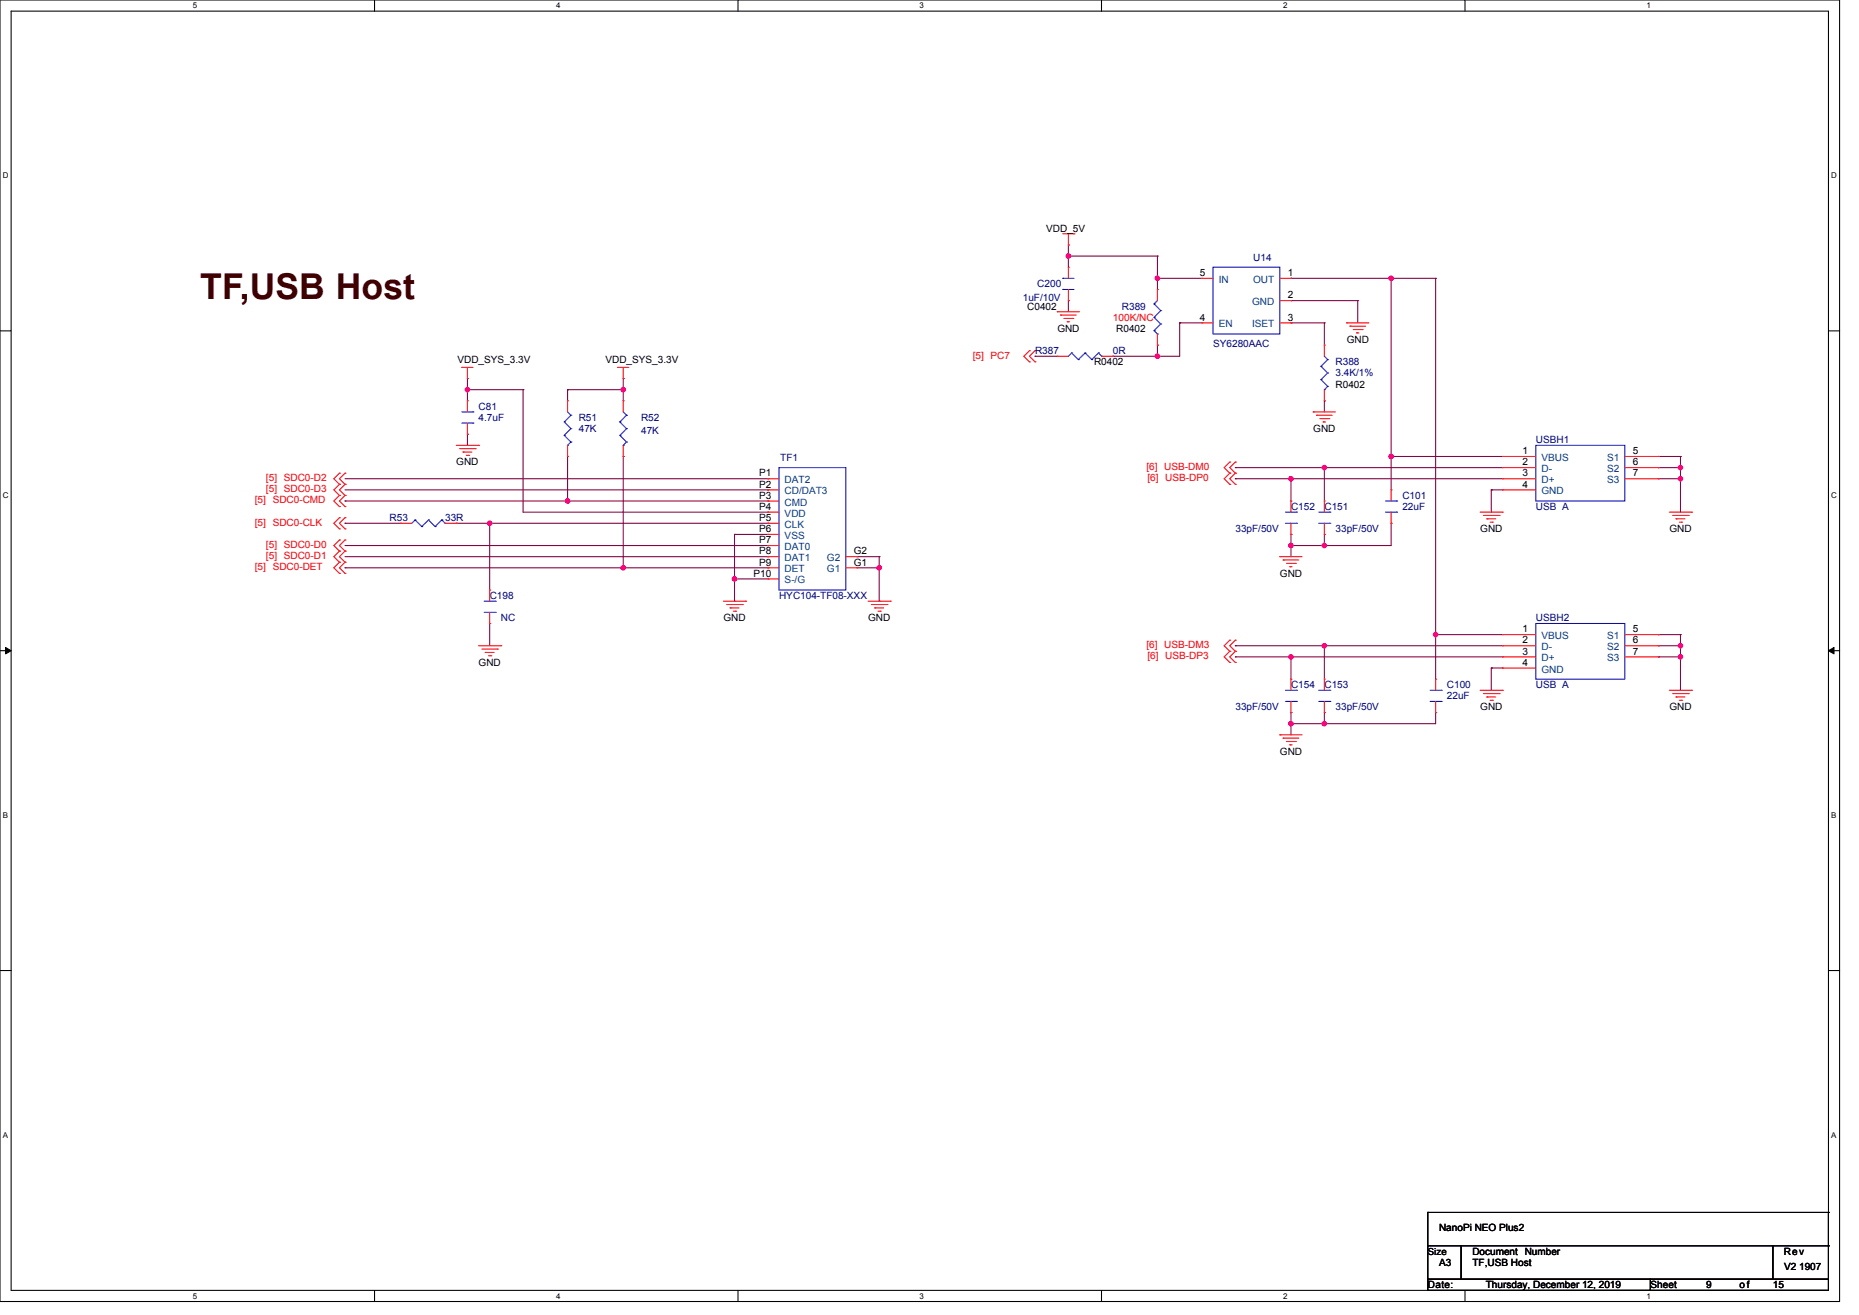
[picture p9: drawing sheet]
<svg xmlns="http://www.w3.org/2000/svg" width="297mm" height="210mm" viewBox="0 0 297 210" stroke-linecap="round" stroke-linejoin="round" font-family="sans-serif">
<path d="M0 0h293.9v207.8h-293.9zM1.8 1.8h290.3v204.3h-290.3z" fill="none" stroke="#000" stroke-width=".17"/>
<g fill="#fff">
<path d="M30.8 .2h.7v1.4h-.7z"/>
<path d="M30.8 206.2h.7v1.5h-.7z"/>
</g>
<path d="M59.8 0v1.8M59.8 206.1v1.7" fill="none" stroke="#000" stroke-width=".17"/>
<g fill="#fff">
<path d="M88.9 .2h.7v1.4h-.7z"/>
<path d="M88.9 206.2h.7v1.5h-.7z"/>
</g>
<path d="M117.9 0v1.8M117.9 206.1v1.7" fill="none" stroke="#000" stroke-width=".17"/>
<g fill="#fff">
<path d="M146.9 .2h.7v1.4h-.7z"/>
<path d="M146.9 206.2h.7v1.5h-.7z"/>
</g>
<path d="M176 0v1.8M176 206.1v1.7" fill="none" stroke="#000" stroke-width=".17"/>
<g fill="#fff">
<path d="M205 .2h.7v1.4h-.7z"/>
<path d="M205 206.2h.7v1.5h-.7z"/>
</g>
<path d="M234.1 0v1.8M234.1 206.1v1.7" fill="none" stroke="#000" stroke-width=".17"/>
<g fill="#fff">
<path d="M263.1 .2h.7v1.4h-.7z"/>
<path d="M263.1 206.2h.7v1.5h-.7z"/>
<path d="M.4 27.3h1v1.4h-1z"/>
<path d="M292.6 27.3h.9v1.4h-.9z"/>
<path d="M.4 78.4h1v1.4h-1z"/>
<path d="M292.6 78.4h.9v1.4h-.9z"/>
</g>
<path d="M0 52.8h1.8M292.1 52.8h1.8" fill="none" stroke="#000" stroke-width=".17"/>
<g fill="#fff">
<path d="M.4 129.4h.9v1.5h-.9z"/>
<path d="M292.6 129.4h.8v1.5h-.8z"/>
</g>
<path d="M0 103.9h1.8M292.1 103.9h1.8" fill="none" stroke="#000" stroke-width=".17"/>
<path d="M.9 103.4l.9 .5-.9 .5zM292.1 103.9l.9-.5v1z" fill="#000" stroke="#000" stroke-width=".16"/>
<g fill="#fff">
<path d="M.4 180.5h.9v1.4h-.9z"/>
<path d="M292.6 180.5h.8v1.4h-.8z"/>
</g>
<g fill="none" stroke="#000" stroke-width=".17">
<path d="M0 155h1.8M292.1 155h1.8M228.1 199h5.3v5.3h-5.3zM228.1 193.6h.1M228.1 193.6v5.4M228.1 193.6h64M233.4 199h49.8v5.3h-49.8zM283.2 199h8.9v5.3h-8.9zM292.1 193.6h.1M292.1 199h.1M292.1 193.6v5.4M228.1 204.3h35.6v1.8h-35.6z"/>
<path d="M263.7 204.3h28.4v1.8h-28.4z"/>
</g>
<g fill="none" stroke="#800040" stroke-width=".17">
<path d="M170.7 39.1h.1M170.7 39.1v3.6M165.4 56.9h.1M165.4 56.9h3.5M170.7 40.9h.1M170.7 48h.1M170.7 48v1.8M170.7 40.9h14.2M177.8 56.9h.1M184.9 40.9h.1M184.9 44.4h.1M184.9 55.1h.1"/>
<path d="M184.9 56.9h.1M184.9 44.4h7.1M184.9 40.9v5.3M184.9 55.1v1.8M188.5 51.6h.1M188.5 51.6h3.5M188.5 51.6v5.3h-10.7M206.2 48h.1M206.2 51.6h.1M206.2 44.4h.1M206.2 48h10.7M206.2 51.6h5.4"/>
<path d="M206.2 44.4h23.2M211.6 51.6h.1M211.6 51.6v3.5M216.9 48h.1M216.9 48v3.6M222.2 44.4h.1M222.2 44.4v33.8M229.4 44.4h.1M229.4 44.4v64.1M55.1 76.5h67.6M55.1 78.2h67.6M74.7 69.3h.1"/>
<path d="M74.7 62.2h.1M74.7 60.5h.1M74.7 60.5v3.5M74.7 69.3v1.8M74.7 62.2h8.9M83.6 62.2h.1M83.6 62.2v19.6h39.1M90.7 72.9h.1M90.7 62.2h.1M90.7 62.2v1.8M90.7 72.9v7.1M90.7 62.2h8.9"/>
<path d="M99.6 72.9h.1M99.6 62.2h.1M99.6 60.5h.1M99.6 60.5v3.5M99.6 72.9v17.8M122.7 76.5h.1M122.7 78.2h.1M197.4 76.5h.1M197.4 74.7h.1M197.4 76.5h42.6M197.4 74.7h42.6M206.2 76.5h.1"/>
<path d="M206.2 76.5v3.5M211.6 74.7h.1M211.6 64h.1M211.6 64v1.8M211.6 74.7v5.3M222.2 72.9h.1M222.2 72.9h17.8M238.3 78.2h.1M238.3 78.2h1.7M238.3 78.2v3.6M264.9 72.9h.1M264.9 74.7h.1"/>
<path d="M264.9 76.5h.1M264.9 76.5h3.6M264.9 74.7h3.6M264.9 72.9h3.6M268.5 72.9h.1M268.5 74.7h.1M268.5 76.5h.1M268.5 72.9v8.9M55.1 80h.1M55.1 83.6h.1M55.1 90.7h.1M55.1 90.7h67.6"/>
<path d="M55.1 87.1h67.6M55.1 88.9h67.6M55.1 80h67.6M55.1 83.6h8.9M72.9 83.6h.1M72.9 83.6h49.8M78.2 83.6h.1M78.2 99.6h.1M78.2 83.6v10.6M78.2 99.6v3.5M117.3 85.3h.1M117.3 92.5h.1"/>
<path d="M117.3 96h.1M117.3 85.3h5.4M117.3 85.3v10.7M117.3 92.5h5.4M122.7 90.7h.1M122.7 87.1h.1M122.7 88.9h.1M122.7 80h.1M122.7 81.8h.1M122.7 83.6h.1M136.9 90.7h3.6M136.9 88.9h3.6"/>
<path d="M140.5 88.9h.1M140.5 90.7h.1M140.5 96h.1M140.5 88.9v7.1M206.2 87.1h.1M206.2 85.3h.1M206.2 85.3v3.6M211.6 85.3h.1M211.6 87.1h.1M211.6 85.3v1.8M222.2 83.6h.1M222.2 83.6v3.5h-16"/>
<path d="M197.4 104.9h.1M197.4 103.1h.1M197.4 104.9h42.6M197.4 103.1h42.6M206.2 104.9h.1M206.2 115.6h.1M206.2 113.8h.1M206.2 104.9v3.6M206.2 113.8v3.5M211.6 103.1h.1M211.6 113.8h.1M211.6 115.6h.1"/>
<path d="M211.6 103.1v5.4M211.6 113.8v1.8M229.4 101.3h.1M229.4 113.8h.1M229.4 113.8v1.8h-23.2M229.4 101.3h10.6M238.3 106.7h.1M238.3 106.7v3.5M238.3 106.7h1.7M264.9 101.3h.1M264.9 103.1h.1M264.9 104.9h.1"/>
<path d="M264.9 104.9h3.6M264.9 103.1h3.6M264.9 101.3h3.6M268.5 101.3h.1M268.5 103.1h.1M268.5 104.9h.1M268.5 101.3v8.9"/>
</g>
<g fill="#f0f" stroke="#f0f" stroke-width=".17">
<circle cx="90.7" cy="80" r=".35"/>
<circle cx="78.2" cy="83.6" r=".35"/>
<circle cx="74.7" cy="62.2" r=".35"/>
<circle cx="99.6" cy="90.7" r=".35"/>
<circle cx="99.6" cy="62.2" r=".35"/>
<circle cx="206.2" cy="87.1" r=".35"/>
<circle cx="211.6" cy="74.7" r=".35"/>
<circle cx="206.2" cy="76.4" r=".35"/>
<circle cx="268.5" cy="74.7" r=".35"/>
<circle cx="268.5" cy="76.4" r=".35"/>
<circle cx="206.2" cy="104.9" r=".35"/>
<circle cx="211.6" cy="103.1" r=".35"/>
<circle cx="229.4" cy="101.3" r=".35"/>
<circle cx="268.5" cy="103.1" r=".35"/>
<circle cx="268.5" cy="104.9" r=".35"/>
<circle cx="211.6" cy="87.1" r=".35"/>
<circle cx="206.2" cy="115.6" r=".35"/>
<circle cx="211.6" cy="115.6" r=".35"/>
<circle cx="222.2" cy="72.9" r=".35"/>
<circle cx="222.2" cy="44.4" r=".35"/>
<circle cx="170.7" cy="40.9" r=".35"/>
<circle cx="184.9" cy="44.4" r=".35"/>
<circle cx="184.9" cy="56.9" r=".35"/>
<circle cx="140.5" cy="90.7" r=".35"/>
<circle cx="117.3" cy="92.5" r=".35"/>
</g>
<g fill="none" stroke="#f00" stroke-width=".17">
<path d="M169.8 37.3h1.8M170.7 39.1h.1M170.7 37.3v1.8M171.6 37.3h.1M73.8 58.7h.1M73.8 58.7h1.8M74.7 58.7v1.8M98.7 58.7h.1M98.7 58.7h1.8M99.6 58.7v1.8M164.5 57.8h.1M164.5 56h.1"/>
<path d="M164.5 56l-.9 .9 .9 .9M165.4 57.8h.1M165.4 56h.1M165.4 56l-.9 .9 .9 .9M168.9 49.8h.1M168.9 56.9h.1M168.9 49.8h3.6M168.9 56.9h1.8M169.4 50.3h.1M169.4 50.3h2.5M170 50.9h1.4M170.5 51.4h.1"/>
<path d="M170.5 51.4h.4M170.7 48h.1M170.7 42.7h.1M170.7 42.7v1.7M170.7 46.2v1.8M171.4 50.9h.1M176 56.9h1.8M177.8 56.9h.1M184.9 46.2h.1M184.9 55.1h.1M184.9 46.2v1.8M184.9 53.3v1.8"/>
<path d="M192 51.6h.1M192 44.4h.1M192 51.6h1.8M192 44.4h1.8M204.5 51.6h1.7M204.5 44.4h1.7M204.5 48h1.7M206.2 44.4h.1M206.2 48h.1M206.2 51.6h.1M211.6 55.1h.1M211.6 55.1v1.8"/>
<path d="M215.1 51.6h.1M215.1 51.6h3.6M215.7 52.1h.1M215.7 52.1h2.5M216.2 52.6h1.4M216.7 53.2h.1M216.7 53.2h.4M217.6 52.6h.1M54.2 79.1h.1M54.2 77.3h.1M54.2 75.6h.1M54.2 77.3l-.9 .9 .9 .9"/>
<path d="M54.2 79.1l-.9 .9 .9 .9M54.2 75.6l-.9 .9 .9 .8M55.1 79.1h.1M55.1 77.3h.1M55.1 75.6h.1M55.1 77.3l-.9 .9 .9 .9M55.1 79.1l-.9 .9 .9 .9M55.1 75.6l-.9 .9 .9 .8M72.9 71.1h3.6M73.4 71.6h2.5M74 72.2h.1M74 72.2h1.4"/>
<path d="M74.5 72.7h.4M74.7 60.5h.1M74.7 69.3h.1M74.7 64h.1M74.7 64v1.8M74.7 67.6v1.7M74.9 72.7h.1M75.9 71.6h.1M76.5 71.1h.1M90.7 64h.1M90.7 72.9h.1M90.7 64v1.8"/>
<path d="M90.7 71.1v1.8M99.6 60.5h.1M99.6 64h.1M99.6 72.9h.1M99.6 64v1.8M99.6 71.1v1.8M122.7 76.5h.1M122.7 78.2h.1M122.7 76.5h1.8M122.7 78.2h1.8M196.5 77.3h.1M196.5 75.6h.1"/>
<path d="M196.5 73.8h.1M196.5 75.6l-.9 .9 .9 .8M196.5 73.8l-.9 .9 .9 .9M197.4 77.3h.1M197.4 75.6h.1M197.4 73.8h.1M197.4 75.6l-.9 .9 .9 .8M197.4 73.8l-.9 .9 .9 .9M209.8 65.8h.1M209.8 65.8h3.6M210.3 66.3h.1M210.3 66.3h2.5"/>
<path d="M210.9 66.9h1.4M211.4 67.4h.1M211.4 67.4h.4M211.6 64h.1M211.6 62.2v1.8M212.3 66.9h.1M222.2 78.2h.1M222.2 78.2v1.8M240 72.9h.1M240 74.7h.1M240 76.5h.1M240 78.2h.1"/>
<path d="M240 72.9h5.4M240 74.7h5.4M240 76.5h5.4M240 78.2h5.4M259.6 72.9h5.3M259.6 74.7h5.3M259.6 76.5h5.3M264.9 72.9h.1M264.9 74.7h.1M264.9 76.5h.1M54.2 80.9h.1M54.2 84.5h.1"/>
<path d="M54.2 82.7h.1M54.2 88h.1M54.2 86.2h.1M54.2 89.8h.1M54.2 91.6h.1M54.2 82.7l-.9 .9 .9 .9M54.2 86.2l-.9 .9 .9 .9M54.2 88l-.9 .9 .9 .9M54.2 89.8l-.9 .9 .9 .9M55.1 80.9h.1M55.1 84.5h.1M55.1 82.7h.1"/>
<path d="M55.1 88h.1M55.1 86.2h.1M55.1 89.8h.1M55.1 91.6h.1M55.1 82.7l-.9 .9 .9 .9M55.1 86.2l-.9 .9 .9 .9M55.1 88l-.9 .9 .9 .9M55.1 89.8l-.9 .9 .9 .9M64 83.6h.1M64 83.6h1.8M71.1 83.6h1.8M72.9 83.6h.1"/>
<path d="M78.2 99.6h.1M78.2 94.2h.1M78.2 94.2v1.8M78.2 97.8v1.8M115.6 96h3.5M116.1 96.5h2.5M116.6 97.1h.1M116.6 97.1h1.5M117.2 97.6h.3M117.5 97.6h.1M118.6 96.5h.1M119.1 96h.1"/>
<path d="M122.7 80h.1M122.7 81.8h.1M122.7 83.6h.1M122.7 85.3h.1M122.7 87.1h.1M122.7 88.9h.1M122.7 90.7h.1M122.7 92.5h.1M122.7 88.9h1.8M122.7 81.8h1.8M122.7 83.6h1.8M122.7 80h1.8"/>
<path d="M122.7 85.3h1.8M122.7 87.1h1.8M122.7 90.7h1.8M122.7 92.5h1.8M135.1 88.9h1.8M135.1 90.7h1.8M136.9 90.7h.1M136.9 88.9h.1M138.7 96h3.5M139.2 96.5h2.5M139.8 97.1h.1M139.8 97.1h1.4"/>
<path d="M140.3 97.6h.3M140.6 97.6h.1M141.7 96.5h.1M142.2 96h.1M204.5 88.9h.1M204.5 88.9h3.5M205 89.4h.1M205 89.4h2.5M205.5 90h1.5M206.1 90.5h.1M206.1 90.5h.3M206.2 85.3h.1"/>
<path d="M206.2 80h.1M206.2 80v1.8M206.2 83.6v1.7M207 90h.1M211.6 85.3h.1M211.6 80h.1M211.6 80v1.8M211.6 83.6v1.7M222.2 83.6h.1M222.2 81.8v1.8M236.5 81.8h3.5M237 82.3h2.5"/>
<path d="M237.5 82.9h.1M237.5 82.9h1.5M238.1 83.4h.3M238.4 83.4h.1M239.5 82.3h.1M240 81.8h.1M266.7 81.8h3.6M267.2 82.3h2.5M267.8 82.9h.1M267.8 82.9h1.4M268.3 83.4h.4M268.7 83.4h.1"/>
<path d="M269.7 82.3h.1M270.3 81.8h.1M76.5 103.1h3.5M77 103.7h2.5M77.5 104.2h.1M77.5 104.2h1.4M78.1 104.7h.3M78.4 104.7h.1M79.5 103.7h.1M80 103.1h.1M196.5 104h.1M196.5 105.8h.1"/>
<path d="M196.5 102.2h.1M196.5 104l-.9 .9 .9 .9M196.5 102.2l-.9 .9 .9 .9M197.4 104h.1M197.4 105.8h.1M197.4 102.2h.1M197.4 104l-.9 .9 .9 .9M197.4 102.2l-.9 .9 .9 .9M204.5 117.3h.1M204.5 117.3h3.5M205 117.9h.1M205 117.9h2.5"/>
<path d="M205.5 118.4h1.5M206.1 118.9h.1M206.1 118.9h.3M206.2 113.8h.1M206.2 108.5h.1M206.2 108.5v1.7M206.2 112v1.8M207 118.4h.1M211.6 113.8h.1M211.6 108.5h.1M211.6 108.5v1.7M211.6 112v1.8"/>
<path d="M229.4 113.8h.1M229.4 108.5h.1M229.4 108.5v1.7M229.4 112v1.8M236.5 110.2h3.5M237 110.8h2.5M237.5 111.3h.1M237.5 111.3h1.5M238.1 111.8h.3M238.4 111.8h.1M239.5 110.8h.1M240 110.2h.1"/>
<path d="M240 101.3h.1M240 103.1h.1M240 104.9h.1M240 106.7h.1M240 103.1h5.4M240 101.3h5.4M240 104.9h5.4M240 106.7h5.4M259.6 103.1h5.3M259.6 101.3h5.3M259.6 104.9h5.3M264.9 101.3h.1"/>
<path d="M264.9 103.1h.1M264.9 104.9h.1M266.7 110.2h3.6M267.2 110.8h2.5M267.8 111.3h.1M267.8 111.3h1.4M268.3 111.8h.4M268.7 111.8h.1M269.7 110.8h.1M270.3 110.2h.1"/>
</g>
<g fill="none" stroke="#00f" stroke-width=".17">
<path d="M169.8 46.2h.1M169.8 44.4h.1M169.8 46.2h1.8M169.8 44.4h1.8M171.2 56.4h.1M171.2 56.4l-.5 .5M171.2 56.4l1.1 1M172.3 57.4h.1M173.4 56.4h.1M173.4 56.4l-1.1 1M173.4 56.4l1 1M174.4 57.4h.1"/>
<path d="M175.5 56.4h.1M175.5 56.4l-1.1 1M175.5 56.4l.5 .5M176 56.9h.1M184.4 48.5h.1M184.4 50.7h.1M184.4 52.8h.1M184.4 48.5l1 1.1M184.4 50.7l1 1M184.4 52.8l.5 .5M184.9 53.3h.1M184.9 48l-.5 .5"/>
<path d="M185.4 49.6h.1M185.4 51.7h.1M185.4 49.6l-1 1.1M185.4 51.7l-1 1.1M193.8 42.7h10.7v10.6h-10.7zM211.1 58.5h.1M211.1 58.5l1 1.1M211.6 56.9l.5 .5M212.1 57.4h.1M212.1 59.6h.1M212.1 57.4l-1 1.1M212.1 59.6l-1 1"/>
<path d="M73.8 67.6h1.8M73.8 65.8h1.8M75.6 67.6h.1M75.6 65.8h.1M90.1 67.4h.1M90.1 69.5h.1M90.1 67.4l1.1 1.1M90.1 69.5l1.1 1.1M90.7 71.1h.1M90.7 65.8l.5 .5M91.2 66.3h.1M91.2 68.5h.1"/>
<path d="M91.2 70.6h.1M91.2 66.3l-1.1 1.1M91.2 68.5l-1.1 1M91.2 70.6l-.5 .5M99 67.4h.1M99 69.5h.1M99 67.4l1.1 1.1M99 69.5l1.1 1.1M99.6 71.1h.1M99.6 65.8l.5 .5M100.1 66.3h.1M100.1 68.5h.1"/>
<path d="M100.1 70.6h.1M100.1 66.3l-1.1 1.1M100.1 68.5l-1.1 1M100.1 70.6l-.5 .5M124.5 74.7h10.6v19.5h-10.6zM211.1 60.6h.1M211.1 60.6l1 1.1M211.6 62.2h.1M212.1 61.7h.1M212.1 61.7l-.5 .5M245.4 71.1h14.2v8.9h-14.2zM66.3 83h.1"/>
<path d="M66.3 83l-.5 .6M66.3 83l1.1 1.1M67.4 84.1h.1M68.5 83h.1M68.5 83l-1.1 1.1M68.5 83l1 1.1M69.5 84.1h.1M70.6 83h.1M70.6 83l-1.1 1.1M70.6 83l.5 .6M71.1 83.6h.1M77.3 97.8h1.8"/>
<path d="M77.3 96h1.8M79.1 97.8h.1M79.1 96h.1M205.4 83.6h1.7M205.4 81.8h1.7M207.1 83.6h.1M207.1 81.8h.1M210.7 83.6h1.8M210.7 81.8h1.8M212.5 83.6h.1M212.5 81.8h.1M221.4 81.8h1.7"/>
<path d="M221.4 80h1.7M223.1 81.8h.1M223.1 80h.1M245.4 99.6h14.2v8.9h-14.2zM205.4 112h1.7M205.4 110.2h1.7M207.1 112h.1M207.1 110.2h.1M210.7 112h1.8M210.7 110.2h1.8M212.5 112h.1M212.5 110.2h.1"/>
<path d="M228.5 112h1.8M228.5 110.2h1.8M230.3 112h.1M230.3 110.2h.1"/>
</g>
<text font-size="5.7" fill="#400000" x="32" y="47.8">TF,USB Host</text>
<g font-size="1.6">
<text x="167.1" y="37">VDD_5V</text>
<text x="191.7" y="44.1">5</text>
<text x="205.7" y="44.1">1</text>
<text x="205.7" y="47.6">2</text>
<text x="164.1" y="49.4">C0402</text>
<text x="168.9" y="53">GND</text>
<text x="178.3" y="53">R0402</text>
<text x="191.7" y="51.2">4</text>
<text x="205.7" y="51.2">3</text>
<text x="73.1" y="58">VDD_SYS_3.3V</text>
<text x="96.7" y="58">VDD_SYS_3.3V</text>
<text x="174.8" y="58.3">R0402</text>
<text x="215.2" y="54.8">GND</text>
<text x="213.4" y="61.9">R0402</text>
<text x="209.8" y="69">GND</text>
<text x="72.9" y="74.3">GND</text>
<text x="121.3" y="76.1">P1</text>
<text x="121.3" y="77.9">P2</text>
<text x="243.2" y="72.5">1</text>
<text x="243.2" y="74.3">2</text>
<text x="243.2" y="76.1">3</text>
<text x="243.2" y="77.9">4</text>
<text x="260.9" y="72.5">5</text>
<text x="260.9" y="74.3">6</text>
<text x="260.9" y="76.1">7</text>
<text x="121.3" y="79.6">P3</text>
<text x="121.3" y="81.4">P4</text>
<text x="121.3" y="83.2">P5</text>
<text x="121.3" y="85">P6</text>
<text x="121.3" y="86.8">P7</text>
<text x="121.3" y="88.5">P8</text>
<text x="136.4" y="88.5">G2</text>
<text x="236.5" y="85">GND</text>
<text x="266.7" y="85">GND</text>
<text x="120.4" y="92.1">P10</text>
<text x="121.3" y="90.3">P9</text>
<text x="136.4" y="90.3">G1</text>
<text x="204.5" y="92.1">GND</text>
<text x="115.6" y="99.2">GND</text>
<text x="138.7" y="99.2">GND</text>
<text x="243.2" y="101">1</text>
<text x="260.9" y="101">5</text>
<text x="76.5" y="106.3">GND</text>
<text x="243.2" y="102.8">2</text>
<text x="243.2" y="104.5">3</text>
<text x="243.2" y="106.3">4</text>
<text x="260.9" y="102.8">6</text>
<text x="260.9" y="104.5">7</text>
<text x="236.5" y="113.5">GND</text>
<text x="266.7" y="113.5">GND</text>
<text x="204.5" y="120.6">GND</text>
<text x="229.9" y="196.7">NanoPi NEO Plus2</text>
<text x="229.9" y="202.2">A3</text>
<text x="235.2" y="200.4">Document Number</text>
<text x="235.2" y="202.2">TF,USB Host</text>
<text x="285" y="200.4">Rev</text>
<text x="285" y="202.9">V2 1907</text>
<text x="228.1" y="205.7">Date:</text>
<text x="237.4" y="205.7">Thursday, December 12, 2019</text>
<text x="263.7" y="205.7">Sheet</text>
<text x="272.6" y="205.7">9</text>
<text x="277.9" y="205.7">of</text>
<text x="283.3" y="205.7">15</text>
</g>
<g font-size="1.6" fill="#000080">
<text x="200.2" y="41.6">U14</text>
<text x="165.7" y="45.9">C200</text>
<text x="163.4" y="48">1uF/10V</text>
<text x="179.2" y="49.4">R389</text>
<text x="165.4" y="56.6">R387</text>
<text x="177.8" y="56.6">0R</text>
<text x="193.8" y="55.5">SY6280AAC</text>
<text x="213.4" y="58.3">R388</text>
<text x="76.5" y="65.4">C81</text>
<text x="213.4" y="60.1">3.4K/1%</text>
<text x="76.5" y="67.2">4.7uF</text>
<text x="92.5" y="67.2">R51</text>
<text x="92.5" y="69">47K</text>
<text x="102.4" y="67.2">R52</text>
<text x="102.4" y="69.4">47K</text>
<text x="245.4" y="70.8">USBH1</text>
<text x="124.7" y="73.6">TF1</text>
<text x="62.2" y="83.2">R53</text>
<text x="71.1" y="83.2">33R</text>
<text x="206.3" y="81.4">C152</text>
<text x="211.6" y="81.4">C151</text>
<text x="224" y="79.7">C101</text>
<text x="224" y="81.4">22uF</text>
<text x="245.4" y="81.4">USB A</text>
<text x="197.4" y="85">33pF/50V</text>
<text x="213.4" y="85">33pF/50V</text>
<text x="78.2" y="95.7">C198</text>
<text x="124.5" y="95.7">HYC104-TF08-XXX</text>
<text x="80" y="99.2">NC</text>
<text x="245.4" y="99.2">USBH2</text>
<text x="197.4" y="113.5">33pF/50V</text>
<text x="206.3" y="109.9">C154</text>
<text x="211.6" y="109.9">C153</text>
<text x="213.4" y="113.5">33pF/50V</text>
<text x="231.2" y="109.9">C100</text>
<text x="231.2" y="111.7">22uF</text>
<text x="245.4" y="109.9">USB A</text>
</g>
<g font-size="1.6" fill="#004080">
<text x="194.7" y="45.2">IN</text>
<text x="200.2" y="45.2">OUT</text>
<text x="194.7" y="52.3">EN</text>
<text x="200" y="52.3">ISET</text>
<text x="200.1" y="48.7">GND</text>
<text x="125.4" y="77.2">DAT2</text>
<text x="246.3" y="73.6">VBUS</text>
<text x="246.3" y="75.4">D-</text>
<text x="246.3" y="77.2">D+</text>
<text x="256.8" y="73.6">S1</text>
<text x="256.8" y="75.4">S2</text>
<text x="256.8" y="77.2">S3</text>
<text x="125.4" y="79">CD/DAT3</text>
<text x="125.4" y="80.7">CMD</text>
<text x="125.4" y="82.5">VDD</text>
<text x="246.3" y="79">GND</text>
<text x="125.4" y="84.3">CLK</text>
<text x="125.4" y="86.1">VSS</text>
<text x="125.4" y="87.8">DAT0</text>
<text x="125.4" y="89.6">DAT1</text>
<text x="132.1" y="89.6">G2</text>
<text x="125.4" y="91.4">DET</text>
<text x="125.4" y="93.2">S-/G</text>
<text x="132.1" y="91.4">G1</text>
<text x="246.3" y="102.1">VBUS</text>
<text x="246.3" y="103.8">D-</text>
<text x="246.3" y="105.6">D+</text>
<text x="246.3" y="107.4">GND</text>
<text x="256.8" y="102.1">S1</text>
<text x="256.8" y="103.8">S2</text>
<text x="256.8" y="105.6">S3</text>
</g>
<g font-size="1.6" fill="#f00">
<text x="177.8" y="51.2">100K/NC</text>
<text x="155.4" y="57.3">[5] PC7</text>
<text x="42.5" y="76.8">[5] SDC0-D2</text>
<text x="183.1" y="75">[6] USB-DM0</text>
<text x="183.3" y="76.8">[6] USB-DP0</text>
<text x="40.7" y="80.4">[5] SDC0-CMD</text>
<text x="40.7" y="83.9">[5] SDC0-CLK</text>
<text x="42.5" y="78.6">[5] SDC0-D3</text>
<text x="42.5" y="87.5">[5] SDC0-D0</text>
<text x="42.5" y="89.3">[5] SDC0-D1</text>
<text x="40.7" y="91">[5] SDC0-DET</text>
<text x="183.1" y="103.5">[6] USB-DM3</text>
<text x="183.3" y="105.3">[6] USB-DP3</text>
</g>
<text font-size="1.5" x="228.1" y="200.3">Size</text>
<g font-size="1.3">
<text x="30.8" y="1.3">5</text>
<text x="88.9" y="1.3">4</text>
<text x="146.9" y="1.3">3</text>
<text x="205" y="1.3">2</text>
<text x="263.1" y="1.3">1</text>
<text x=".4" y="28.5">D</text>
<text x="292.5" y="28.5">D</text>
<text x=".4" y="79.5">C</text>
<text x="292.5" y="79.5">C</text>
<text x=".4" y="130.6">B</text>
<text x="292.5" y="130.6">B</text>
<text x=".4" y="181.7">A</text>
<text x="292.5" y="181.7">A</text>
<text x="30.8" y="207.4">5</text>
<text x="88.9" y="207.4">4</text>
<text x="146.9" y="207.4">3</text>
<text x="205" y="207.4">2</text>
<text x="263.1" y="207.4">1</text>
</g>
</svg>
